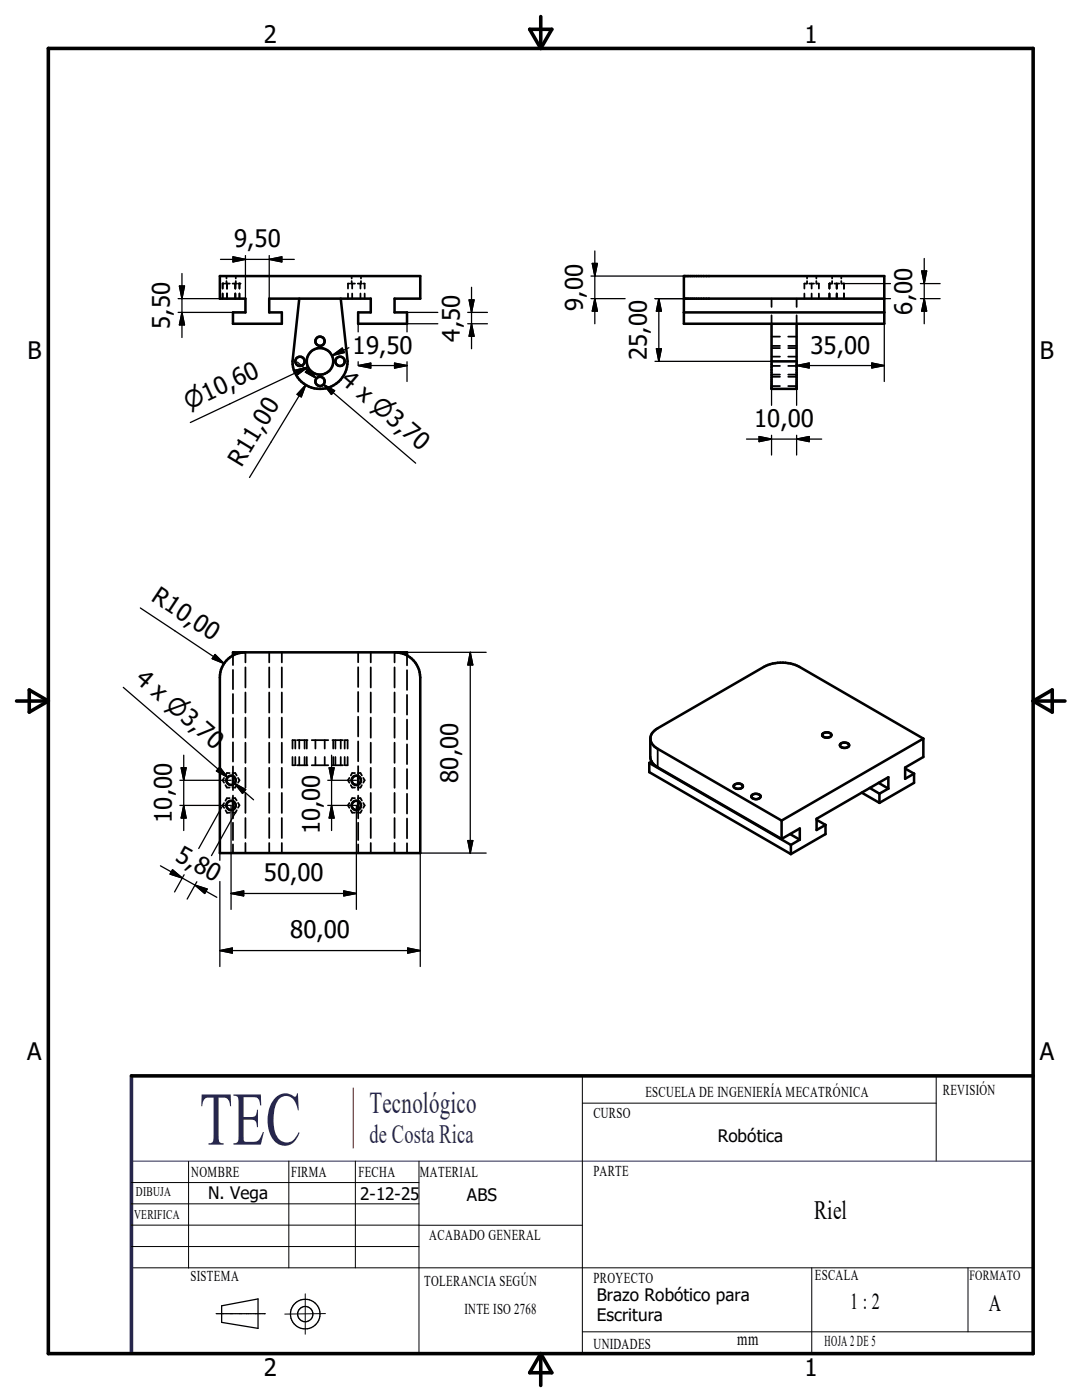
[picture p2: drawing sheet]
<svg xmlns="http://www.w3.org/2000/svg" width="216mm" height="279mm" viewBox="0 0 216 279" stroke-linecap="round" stroke-linejoin="round" font-family="sans-serif">
<g fill="none" stroke="#000" stroke-width=".36">
<path d="M44.4 58.6v1M44.7 56.6h-.3v1M45 56.6h.9M45.2 55.1v.5M45.2 56.1v.5M45.3 56.6v1M45.3 58.6v1M46.4 56.6h.8M46.9 56.6v1M46.9 58.6v1M47 56.6v1M47 58.6v1"/>
<path d="M47 55.1v.5M47 56.1v.5M47.5 56.6h.3v1M47.8 58.6v1M69.4 58.6v1M69.7 56.6h-.3v1M70 56.6h.8M70.2 55.1v.5M70.2 56.1v.5M70.3 56.6v1M70.3 58.6v1M71.4 56.6h.8"/>
<path d="M71.9 56.6v1M71.9 58.6v1M72 55.1v.5M72 56.1v.5M72.5 56.6h.3v1M72.8 58.6v1M154 59.6v1.7M159 59.6v1.7M160.5 58.6v1M161 56.6h-.5v1M161 55.1v.5M161 56.1v.5"/>
<path d="M161.5 56.6h.9M162 56.6v1M162 58.6v1M162.9 55.1v.5M162.9 56.1v.5M162.9 56.6h.5v1M163.4 58.6v1M165.5 58.6v1M166 56.1v.5h-.5v1M166 55.1v.5M166.5 56.6h1M166.9 56.6v1"/>
<path d="M166.9 58.6v1M167 56.6v1M167 58.6v1M167.9 55.1v.5M167.9 56.1v.5M167.9 56.6h.5v1M168.4 58.6v1M154 62.9v1.7M154 67.2h1.6M154 69h1.6M154 71.2h1.6M154 73h1.6"/>
<path d="M154 75.2h1.6M154 77h1.6M154 69.5h1.6M154 74.8h1.6M157.3 67.2h1.7M157.3 69h1.7M157.3 71.2h1.7M157.3 73h1.7M157.3 75.2h1.7M157.3 77h1.7M157.3 69.5h1.7M157.3 74.8h1.7"/>
<path d="M159 62.9v1.7M46.5 130.8v1.9M46.5 133.7v3.8M46.5 138.5v3.9M49 130.2v2M49 133.2v4M49 138.2v4M53.7 130.2v2M53.7 133.2v4M53.7 138.2v4M56.2 130.2v2M56.2 133.2v4"/>
<path d="M56.2 138.2v4M71.5 130.2v2M71.5 133.2v3.9M71.5 138.1v3.9M74 130.2v2M74 133.2v4M74 138.2v4M78.7 130.2v2M78.7 133.2v4M78.7 138.2v4M81.2 130.8v2M81.2 133.7v4"/>
<path d="M81.2 138.7v3.9M44.7 155.2l-.3 .5 .3 .5M45 156.7l.3 .5h.5M45.8 159.3h-.5l-.3 .5M45.8 154.3h-.5l-.3 .5M46.4 159.3h.5l.3 .4M46.4 154.3h.5l.3 .5M46.5 143.3v3.9M46.5 148.1v3.9M46.5 153v1.9M46.5 156.6v1.1M46.5 158.8v1.1"/>
<path d="M47.2 156.7l-.3 .5h-.5M47.5 155.2l.3 .5-.3 .5M49 143.2v4M49 148.2v4M49 153.2v4M49 158.2v4M53.7 143.2v4M53.7 148.2v4M53.7 153.2v4M53.7 158.2v4M56.2 143.2v4M56.2 148.2v4"/>
<path d="M56.2 153.2v4M56.2 158.2v4M58.4 151.1v1.6h.4M58.8 147.7h-.4v1.7M58.9 147.7v1.7M58.9 151.1v1.6M59.3 147.7h2.1M59.3 152.7h2.1M59.7 147.7v1.7M59.7 151.1v1.6M60.8 147.7v1.7M60.8 151.1v1.6"/>
<path d="M61.2 147.7v1.7M61.2 151.1v1.6M62.2 147.7h3.3M62.2 152.7h3.3M62.9 147.7v1.7M62.9 151.1v1.6M64.8 147.7v1.7M64.8 151.1v1.6M66.3 147.7h2.1M66.3 152.7h2.1M66.5 147.7v1.7M66.5 151.1v1.6"/>
<path d="M66.9 147.7v1.7M66.9 151.1v1.6M68 147.7v1.7M68 151.1v1.6M68.8 147.7v1.7M68.8 151.1v1.6M68.9 147.7h.5v1.7M69.4 151.1v1.6h-.5M69.7 155.2l-.3 .5 .3 .5M70 156.7l.3 .5h.5M70.8 159.3h-.5l-.3 .5M70.8 154.3h-.5l-.3 .5"/>
<path d="M71.4 159.3h.5l.3 .5M71.4 154.3h.5l.3 .5M71.5 143v4M71.5 148v3.9M71.5 152.9v2M71.5 156.6v1.1M71.5 158.8v1.1M72.2 156.7l-.3 .5h-.5M72.5 155.2l.3 .5-.3 .5M74 143.2v4M74 148.2v4M74 153.2v4"/>
<path d="M74 158.2v4M78.7 143.2v4M78.7 148.2v4M78.7 153.2v4M78.7 158.2v4M81.2 143.6v4M81.2 148.6v3.9M81.2 153.5v3.9M81.2 158.4v4M131.2 149.4v3.7M44.7 160.3l-.3 .5 .3 .4M45 161.7l.3 .5h.6"/>
<path d="M46.5 161.6v1.7M46.5 164.2v3.5M46.5 168.5v1.7M47.2 161.7l-.2 .5h-.6M47.5 160.2l.3 .5-.3 .5M49 163.3v3.9M49 168.2v2M53.7 163.3v3.9M53.7 168.2v2M56.2 163.3v3.9M56.2 168.2v2M69.7 160.3l-.3 .4 .3 .5"/>
<path d="M70 161.7l.3 .5h.5M71.5 161.6v1.7M71.5 164.2v3.5M71.5 168.5v1.7M72.2 161.7l-.3 .5h-.5M72.5 160.3l.3 .4-.3 .5M74 163.3v3.9M74 168.2v2M78.7 163.3v3.9M78.7 168.2v2M81.2 163.4v3.9M81.2 168.3v1.9"/>
</g>
<g fill="#000">
<circle cx="44.4" cy="56.6" r=".18"/>
<circle cx="47.8" cy="56.6" r=".18"/>
<circle cx="165.5" cy="56.6" r=".18"/>
</g>
<g fill="none" stroke="#000" stroke-width=".51">
<path d="M43.9 55.1h40v4.5h-5.2v2.7h2.5v2.3h-9.7v-2.3h2.5v-2.7h-20.3v2.7h2.5v2.3h-9.7v-2.3h2.5v-2.7h-5.1zM59.7 59.6l-1.3 12.5a5.5 5.5 0 0 0 5.5 5.5 5.5 5.5 0 0 0 5.5-5.5l-1.4-12.5M136.5 55.1h39.9v9.5h-39.9zM136.5 59.6h39.9M136.5 62.3h39.9M154 64.6v13h5v-13M154 72.1h5M46.5 130.8v-.6h34.7v.6M48.9 130.2a5 5 0 0 0-5 5v35h40v-35a5.1 5.1 0 0 0-5-5M46.5 154.9v1.7M46.5 159.9v1.7M71.5 154.9v1.7"/>
<path d="M71.5 159.9v1.7M129.6 152.3v1.8l28.2 16.4M129.6 152.3l28.2 16.3M129.8 147.4v3.7a2.5 2.5 0 0 0 1.4 2l24.8 14.3M130 152l-.4 .3M146.5 156.6a1.03 1.03 0 0 1 1.7 .4 1.08 1.08 0 0 1-1.8-.2zM150.1 158.7a1.17 1.17 0 0 1 1.7 .2 1.03 1.03 0 0 1-1 .6 1.03 1.03 0 0 1-.9-.6zM164.1 146.5a1.13 1.13 0 0 1 1.8 .2 1.03 1.03 0 0 1-.9 .5 1.03 1.03 0 0 1-.9-.6zM167.7 148.4a1.17 1.17 0 0 1 1.7 .3 1.03 1.03 0 0 1-.9 .6 1.03 1.03 0 0 1-.9-.6zM172 158.2l3.5 2M173.6 157.3l1.9 1.1M175.3 156.2l2 1.2"/>
<path d="M175.5 158.4v1.8M177.3 157.4v-2.3l-14.4 8.3v2.2l1.8-1M177.3 157.4l-1.8 1M180.6 153.4l1.8 1M182.4 154.4v1.8l-6.9 4M184.2 147.4l-24.7-14.3a7.9 7.9 0 0 0-7.1 0l-21.2 12.2a2.17 2.17 0 0 0-1.4 2.1 2.17 2.17 0 0 0 1.4 2l24.8 14.4M184.2 147.4v3.7l-3.6 2.1v2.2l1.8-1M184.2 147.4l-28.2 16.4M156 163.8v3.6M156 167.4l3.6-2.1v2.3M157.7 166.5l1.9 1.1M157.8 168.6v1.9"/>
<path d="M159.6 167.6l-1.8 1M162.9 163.6l1.8 1M164.7 164.6v1.9l-6.9 4"/>
<circle cx="59.9" cy="72.1" r=".93"/>
<circle cx="63.9" cy="72.1" r="2.64"/>
<circle cx="63.9" cy="76.1" r=".93"/>
<circle cx="63.9" cy="68.1" r=".93"/>
<circle cx="67.9" cy="72.1" r=".93"/>
<circle cx="46.1" cy="155.7" r=".93"/>
<circle cx="71.1" cy="155.7" r=".93"/>
<circle cx="46.1" cy="160.8" r=".93"/>
<circle cx="71.1" cy="160.7" r=".93"/>
</g>
<g fill="none" stroke="#000" stroke-width=".25">
<path d="M35.8 57.1h1l-.5 2.5zM36.3 54.6v12.8M44 51.8h14.7M46.5 51.3l2.5 .5-2.5 .5zM49 51v8.6h-13.5M53.7 51.8l2.5-.5v1zM53.7 51v8.6M93.6 59.9h1l-.5 2.4zM94.1 57.3v12.3M117.9 59.6h6.8M117.9 55.1h18.6M118.2 52.6h1l-.5 2.5z"/>
<path d="M118.7 59.6l.5 2.5h-1zM118.7 50.1v14.5M130.7 59.6h10.8M131.5 59.6l.5 2.5h-1zM131.5 59.6v12.5M168.4 56.6h9.3M168.4 59.6h9.3M183.7 56.6h3.9M183.7 59.6h3.9M183.9 54.1h1l-.5 2.5zM184.4 51.6v13M184.4 59.6l.5 2.5h-1z"/>
<path d="M35.5 62.3h13.5M36.3 62.3l.5 2.5h-1zM59 73.9l2.5-.7-2.1 1.6zM59.4 72.3l3.7 3.2M61 76.8l-11.2 18.5M61 76.8l-.9 2.4-.8-.5zM61.5 73.2l-23.5 11.1M61.6 73.5l1.5 2-2.2-1.2zM64.6 76.7l18.3 15.7M64.6 76.7l2.2 1.3-.7 .7zM66.2 71l2.1-1.5 .4 .9zM69.6 69.4l-3.4 1.6"/>
<path d="M71.5 64.6v1.6M71.5 72.2v.7M78.7 72.5l2.5 .5-2.5 .5zM81.2 73h-9.6l2.4-.5v1l-2.4-.5M81.2 72.2v3.9M81.2 62.3h6.2M87.4 64.6h-6.2v1.6M93.3 62.3h4M93.3 64.6h4M94.1 64.6l.5 2.5h-1zM130.7 72.1h23.3M131 69.6h1l-.5 2.5z"/>
<path d="M154 77.6v3.3M159 73h17.4M159 73l2.5-.6v1zM159 72.1v4M159 77.6v3.3M174 72.4l2.4 .6-2.4 .4zM176.4 64.6v11.5M149 87.6h15M151.5 87.1l2.5 .5-2.5 .5zM154 86.9v3.9M159 87.6l2.5-.5v1zM159 86.9v3.9"/>
<path d="M24.6 137.2l20.8 17.9M28 121.3l16.7 11.1M42.9 130.6l1.8 1.8-2.4-.9zM78.9 130.2h18.1M93.8 130.2v40M93.8 130.2l.5 2.5h-.9zM35.9 155.7h8.7M36.2 153.2h.9l-.4 2.5zM36.7 150.7v15M43.5 153.5l1.9 1.6M43.8 153.1l1.6 2-2.2-1.2zM44.8 155.7h1.3"/>
<path d="M46.8 156.3l3.8 3.3M46.8 156.3l2.2 1.3-.6 .7zM65.4 155.7h5.7M65.7 153.2h1l-.5 2.5zM66.2 150.7v15M32 172.8l6.9 3.8M34.4 173.6l2 1.6-2.5-.8zM35.9 160.7h10.2v20.8M36.7 160.7l.4 2.6h-.9zM36.7 174.6l-1.9 3.4M38.9 176.6l4.4 2.5M38.9 176.6l2.4 .8-.5 .9z"/>
<path d="M39.3 176l-2 3.4M43.9 170.2v1.5M43.9 175.9v17M44.4 160.8l-4.7 8.5M46.1 178.3h25M46.1 178.3l2.5-.5v1zM47 162.2l-4.8 8.6M65.4 160.7h5.7v20.8M66.2 160.7l.5 2.6h-1zM68.6 177.8l2.5 .5-2.5 .5zM93.4 167.8h.9l-.5 2.4zM97 170.2h-13.1v22.7"/>
<path d="M43.9 189.7h40M43.9 189.7l2.5-.5v1zM81.3 189.2l2.6 .5-2.6 .5zM44.2 260.6l7.3-1.4v5.9l-7.3-1.2z"/>
<circle cx="60.9" cy="262.3" r="2.96"/>
<circle cx="60.9" cy="262.3" r="1.52"/>
</g>
<g fill="none" stroke="#000" stroke-width=".2">
<path d="M116.2 214.7v55.3M186.8 214.7v17.1M206.2 214.7v55.3h-180M26.2 236h57.4M37.6 231.8v21.3M57.6 231.7v21.3M70.9 231.7v21.3M83.6 231.8v38.3M116.2 220.2h70.6M26.2 253h180M26.2 248.8h57.4M26.2 244.5h57.4"/>
<path d="M26.2 240.3h57.4M60.9 258.2v8.1M83.6 244.5h32.6M162 253v17M193.2 253v12.8M43.1 262.2h.9M44 262.2h.1M44 262.2h.3M44.3 262.2h.1M44.4 262.2h1.4M45.8 262.2h.1M45.8 262.2h.3"/>
<path d="M46.1 262.2h.1M46.2 262.2h1.4M47.6 262.2h.1M47.6 262.2h.3M47.9 262.2h.1M48 262.2h1.1M49.1 262.2h.1M49.1 262.2h.3M49.4 262.2h.1M49.4 262.2h1.5M50.9 262.2h.1M50.9 262.2h.3"/>
<path d="M51.2 262.2h.1M51.2 262.2h1.5M52.7 262.2h.1M52.7 262.2h.2M64.9 262.2l-8.1 .1M116.2 265.8h90"/>
</g>
<path d="M70.5 217.1v12.1" fill="none" stroke="#f00" stroke-width=".2"/>
<path d="M206.2 214.7v55.3M26.1 231.7h180.1" fill="none" stroke="#26264c" stroke-width=".2"/>
<path d="M26.2 214.7v55.3" fill="none" stroke="#26264c" stroke-width=".71"/>
<path d="M9.6 9.7h196.6v260.4h-196.6zM105.7 5.8h4.4l-2.2 3.9zM107.9 3.3v6.4M3.3 139.9h6.3M5.8 137.7l3.8 2.2-3.8 2.2zM206.2 139.9h6.3M206.2 139.9l3.8-2.2v4.4zM26.2 214.7h180M107.9 270.1v6.4M107.9 270.1l2.2 3.9h-4.4z" fill="none" stroke="#000" stroke-width=".71"/>
<g fill="#000" stroke="#000" stroke-width=".25">
<path d="M35.8 57.1h1l-.5 2.5zM46.5 51.3l2.5 .5-2.5 .5zM53.7 51.8l2.5-.5v1zM93.6 59.9h1l-.5 2.4zM118.2 52.6h1l-.5 2.5zM183.9 54.1h1l-.5 2.5zM36.3 62.3l.5 2.5h-1zM59 73.9l2.5-.7-2.1 1.6zM61 76.8l-.9 2.4-.8-.5zM61.6 73.5l1.5 2-2.2-1.2zM64.6 76.7l2.2 1.3-.7 .7zM66.2 71l2.1-1.5 .4 .9z"/>
<path d="M71.5 73l2.5-.5v1zM78.7 72.5l2.5 .5-2.5 .5zM94.1 64.6l.5 2.5h-1zM118.7 59.6l.5 2.5h-1zM131 69.6h1l-.5 2.5zM131.5 59.6l.5 2.5h-1zM159 73l2.5-.6v1zM174 72.4l2.4 .6-2.4 .4zM184.4 59.6l.5 2.5h-1zM151.5 87.1l2.5 .5-2.5 .5zM159 87.6l2.5-.5v1zM42.9 130.6l1.8 1.8-2.4-.9z"/>
<path d="M93.8 130.2l.5 2.5h-.9zM36.2 153.2h.9l-.4 2.5zM43.8 153.1l1.6 2-2.2-1.2zM46.8 156.3l2.2 1.3-.6 .7zM65.7 153.2h1l-.5 2.5zM34.4 173.6l2 1.6-2.5-.8zM36.7 160.7l.4 2.6h-.9zM38.9 176.6l2.4 .8-.5 .9zM46.1 178.3l2.5-.5v1zM66.2 160.7l.5 2.6h-1zM68.6 177.8l2.5 .5-2.5 .5zM93.4 167.8h.9l-.5 2.4z"/>
<path d="M43.9 189.7l2.5-.5v1zM81.3 189.2l2.6 .5-2.6 .5z"/>
</g>
<text font-size="15.1" fill="#26264c" x="39.8" y="228.4">TEC</text>
<text font-size="6" fill="#26264c" x="73.7" y="222.2">Tecnológico</text>
<text font-size="5.3" fill="#26264c" x="73.7" y="228.1">de Costa Rica</text>
<text font-size="5.3" x="162.4" y="243.3">Riel</text>
<g font-size="4.8">
<text x="52.7" y="8.7">2</text>
<text x="160.5" y="8.7">1</text>
<text x="46.7" y="49.4">9,50</text>
<text x="33.9" y="65.7" transform="rotate(-90 33.9 65.7)">5,50</text>
<text x="116.3" y="62" transform="rotate(-90 116.3 62)">9,00</text>
<text x="182" y="62.8" transform="rotate(-90 182 62.8)">6,00</text>
<text x="5.5" y="71.7">B</text>
<text x="70.4" y="70.6">19,50</text>
<text x="91.7" y="68.2" transform="rotate(-90 91.7 68.2)">4,50</text>
<text x="129.1" y="71.9" transform="rotate(-90 129.1 71.9)">25,00</text>
<text x="161.7" y="70.6">35,00</text>
<text x="207.5" y="71.7">B</text>
<text x="67.8" y="76.3" transform="rotate(40 67.8 76.3)">4 x n3,70</text>
<text x="150.5" y="85.3">10,00</text>
<text x="48.2" y="93.4" transform="rotate(-59 48.2 93.4)">R1 ,0</text>
<text x="30" y="119.8" transform="rotate(33 30 119.8)">R10,00</text>
<text x="26.8" y="135.8" transform="rotate(41 26.8 135.8)">4 x n3,70</text>
<text x="91.4" y="156.2" transform="rotate(-90 91.4 156.2)">80,00</text>
<text x="34.3" y="164.2" transform="rotate(-90 34.3 164.2)">10,00</text>
<text x="63.8" y="166.5" transform="rotate(-90 63.8 166.5)">10,00</text>
<text x="34.8" y="171.5" transform="rotate(29 34.8 171.5)">5,80</text>
<text x="52.6" y="175.9">50,00</text>
<text x="57.9" y="187.3">80,00</text>
<text x="5.4" y="211.6">A</text>
<text x="207.5" y="211.6">A</text>
<text x="197.3" y="261.7">A</text>
<text x="52.7" y="274.7">2</text>
<text x="160.5" y="274.7">1</text>
</g>
<text font-size="4.6" x="37.7" y="81.8" transform="rotate(-25 37.7 81.8)">n10,60</text>
<text font-size="4.5" x="169.6" y="261.2">1 : 2</text>
<text font-size="3.8" x="147.1" y="268.4">mm</text>
<g font-size="3.4">
<text x="143.2" y="227.9">Robótica</text>
<text x="41.5" y="239.3">N. Vega</text>
<text x="71.9" y="239.4">2-12-25</text>
<text x="93.2" y="239.6">ABS</text>
<text x="119.1" y="259.6">Brazo Robótico para</text>
<text x="119.1" y="263.7">Escritura</text>
</g>
<g font-size="3">
<text x="128.8" y="219">ESCUELA DE INGENIERÍA MECATRÓNICA</text>
<text x="188.1" y="218.5">REVISIÓN</text>
<text x="118.4" y="223.2">CURSO</text>
<text x="38.1" y="235">NOMBRE</text>
<text x="58.1" y="234.9">FIRMA</text>
<text x="71.5" y="234.9">FECHA</text>
<text x="83.8" y="234.9">MATERIAL</text>
<text x="118.4" y="234.8">PARTE</text>
<text x="85.6" y="247.4">ACABADO GENERAL</text>
<text x="38" y="255.6">SISTEMA</text>
<text x="84.6" y="256.6">TOLERANCIA SEGÚN</text>
<text x="118.4" y="256">PROYECTO</text>
<text x="162.6" y="255.5">ESCALA</text>
<text x="92.7" y="262.3">INTE ISO 2768</text>
<text x="118.4" y="269.2">UNIDADES</text>
<text x="164.6" y="268.7">HOJA 2 DE 5</text>
</g>
<text font-size="2.8" x="193.5" y="255.5">FORMATO</text>
<g font-size="2.6">
<text x="27.1" y="238.8">DIBUJA</text>
<text x="26.8" y="243.3">VERIFICA</text>
</g>
</svg>
